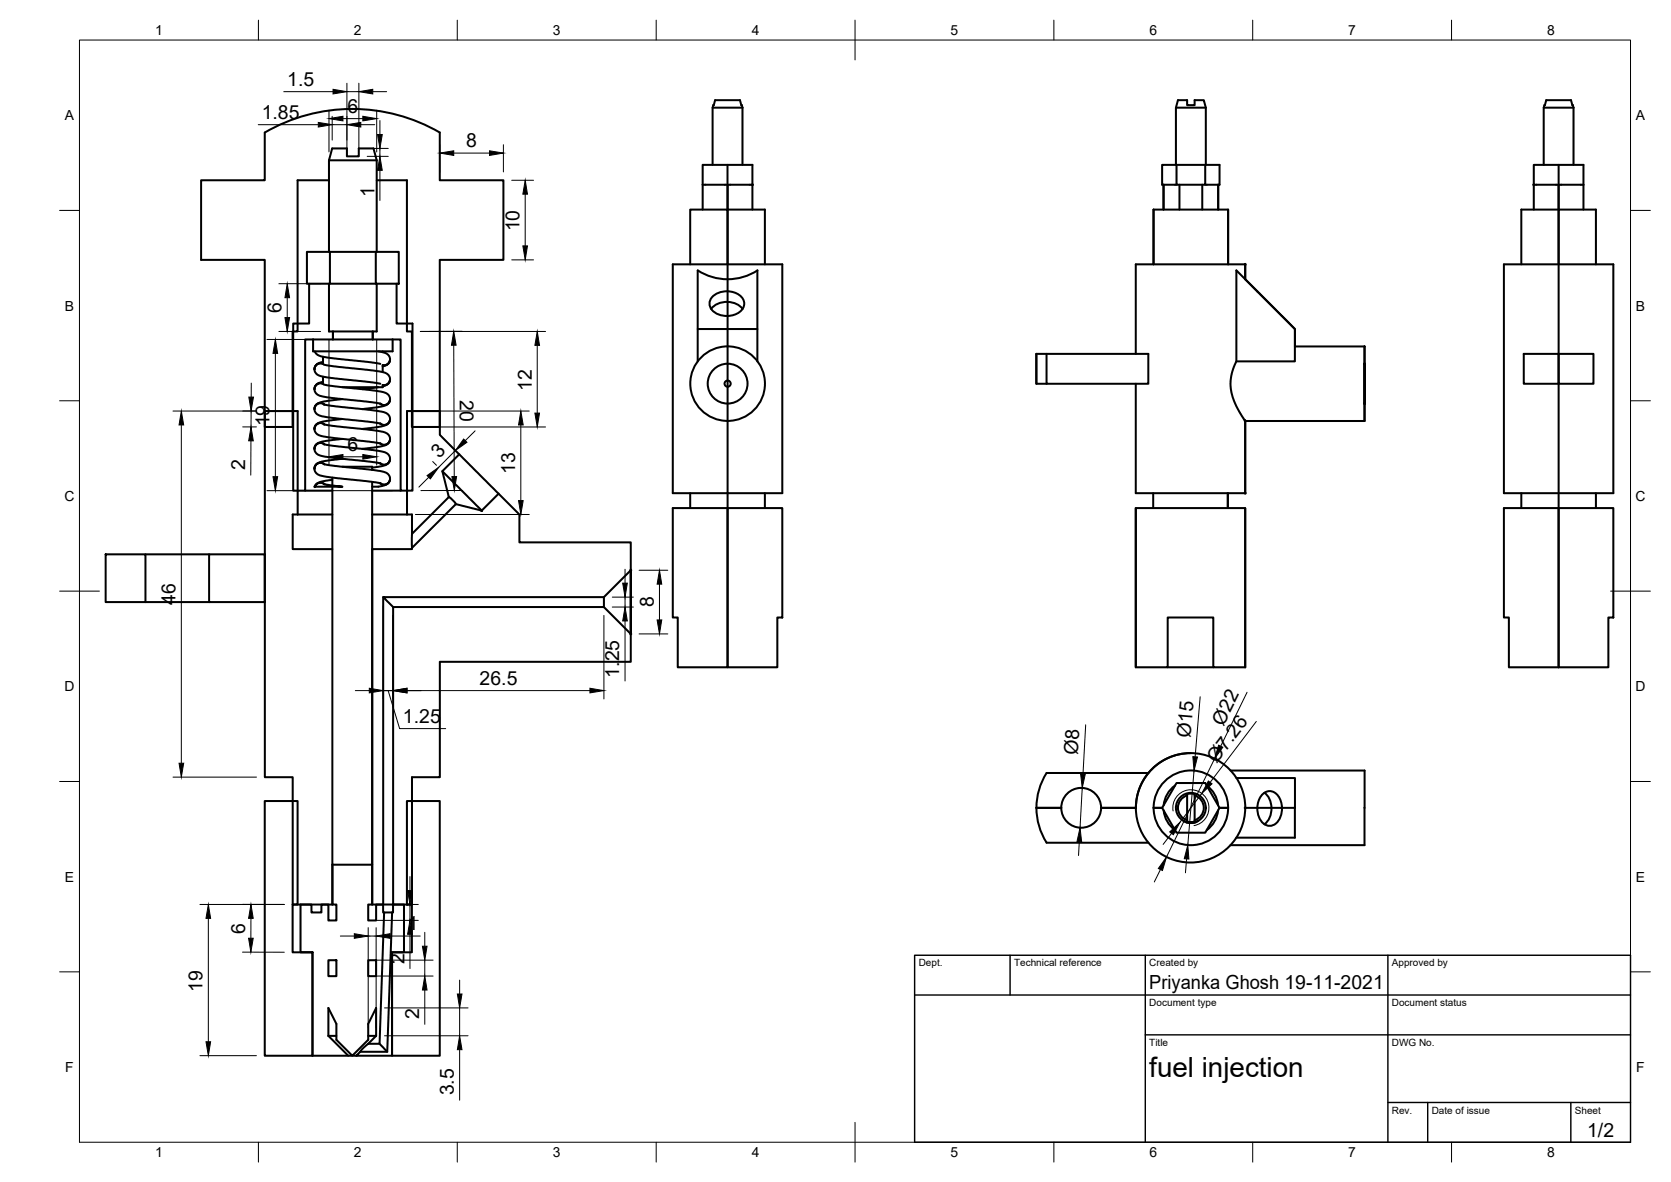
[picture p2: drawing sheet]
<svg xmlns="http://www.w3.org/2000/svg" width="420mm" height="297mm" viewBox="0 0 420 297" stroke-linecap="round" stroke-linejoin="round" font-family="sans-serif">
<!-- layer: Visible -->
<g fill="none" stroke="#000" stroke-width=".51">
<path d="M179.2 27.1h7.5M186.7 27.1l-.6-1.6a.63 .63 0 0 0-.8-.3h-4.7a.66 .66 0 0 0-1 .6l-.4 1.3v14.3M186.7 27.1v14.3M295.7 27.1h7.5M303.2 27.1l-.5-1.9h-2.3v1.2h-1.9v-1.2h-2.3l-.5 1.9v14.3M303.2 27.1v14.3M388.2 27.1h7.4M395.6 27.1l-.5-1.6a.63 .63 0 0 0-.9-.3h-4.6a.66 .66 0 0 0-1 .6l-.4 1.3v14.3M395.6 27.1v14.3M82.7 40.3l.8-3h3.7v2h3v-2h3.7l.8 3M82.7 40.3h12M82.7 45.3h-7.9v38h-1.2v24h-7v-42h-16v-20h16v-12a43.8 43.8 0 0 1 44 0v12h16v20h-16v42h-7v-24h-1.3v-38h-7.6"/>
<path d="M82.7 40.3v23M94.7 40.3v23M176.7 46.4h12.5M176.7 46.4v-5h12.5v11.3M176.7 46.4v6.3M182.9 41.4v11.3h9.4v13.7M182.9 46.4v20M292.6 46.4v6.3M295.8 46.4h-3.6v-5h14.4v5h-3.6M295.8 41.4v5h7.2v-5M296.6 46.4v6.3M302.3 46.4v6.3"/>
<path d="M306.3 46.4v6.3M308.8 52.7v13.7v-13.7h-18.8v13.7M385.7 46.4h12.4M385.7 46.4v-5h12.4v11.3M385.7 46.4v6.3M391.9 46.4v20M391.9 41.4v11.3h-9.4v13.7M77.7 71.3v10h-4v42h3v-38h2M82.7 71.3v12h12v-12M83 63.3h-5.8v8h5.8M94.5 63.3h5.8v8h-5.8zM94.5 63.3h-11.5v8h11.5"/>
<path d="M99.7 71.3v10h4v42h-3v-38h-2M169.2 66.4h27.5v57.5h-27.5zM173.5 66.4v-13.7h9.4v13.7M178.8 77.6a5.3 5.3 0 0 1 7.9 0M179.4 74.3a5.4 5.4 0 0 1 7.4 .8 2.84 2.84 0 0 1-2.2 4 5.1 5.1 0 0 1-5.9-1.7 2.43 2.43 0 0 1 .7-3.1zM182.9 66.4v13M182.9 79.4v7.7M313.1 70.2v-3.8h-27.5v22.5M313.1 66.4v3.8l9.2 9.2M322.3 79.4l3.3 3.3v4.4h17.5M378.1 66.4h27.6v57.5h-27.6zM391.9 66.4v-13.7h9.4v13.7"/>
<path d="M391.9 66.4v22.5M78.7 85.3v3h20v-3M78.7 85.3h20M79.1 97.8l.1 .7 .6 .7 1.5 .5 14.5 1.8M79.1 92.8l.1 .7 .6 .7 1.7 .5 14.1 1.7M79.2 88.3l.7 .9 1.8 .6 13.9 1.6M81.2 94.7v1.7a1.5 1.5 0 0 0-2.1 1.4M81.2 89.6v1.8a1.5 1.5 0 0 0-2.1 1.4M81.2 90.9l-1.1 .4-.6 .4-.3 .5-.1 .6M81.2 96l-1.5 .5-.5 .7-.1 .6M81.4 96.6l3 .5 11.1 1.2 1.6 .5 .9 .9a1.5 1.5 0 0 1-.5 1.8 1.5 1.5 0 0 1-1.9-.1 1.49 1.49 0 0 0 1.6 .3 1.49 1.49 0 0 0 .9-1.4l-.4 1.1-1.1 .6-5.5 .8M81.4 91.6l2.7 .5 9.5 1 3.1 .5 .9 .6 .4 .7v.7l-.6 1-1.2 .2"/>
<path d="M83.7 83.3v2M93.7 83.3v2M95.1 88.3l1.9 .4 .6 .5 .4 .5v.9l-.3 .6-.7 .5-.8 .1M95.1 97.3l-4 .5M96.2 96.8v.5h-10.1M96.2 91.8h.6l.6-.3 .5-.5 .2-.7a1.97 1.97 0 0 1-1.9 1.8M96.2 96.8h.5l.8-.3 .5-.6 .1-.6a2.01 2.01 0 0 1-1.9 1.8M96.2 88.3v.2M96.2 91.8v1.7M175.4 82.7h15l.1-14.8a13.8 13.8 0 0 1-15.1 0v22.9M182.9 87.1v18.7M183 87a9.4 9.4 0 0 0-9.4 9.4 9.4 9.4 0 0 0 9.4 9.4"/>
<path d="M183 87a9.4 9.4 0 0 1 9.3 9.4 9.4 9.4 0 0 1-9.3 9.4M190.4 82.7v8.1M260.6 88.9h28.1v7.5h-25.6v-7.5M260.6 88.9v7.5h2.5M260.6 88.9v7.5M285.6 96.4v27.5h27.5M310.9 90.8h14.7v-8.1l-14.7-14.7v22.8l-1.2 3-.3 2.9 .2 1.9 .7 2.2 1.2 2.5 1.6 2.5v18.1M343.1 87.1v18.7M343.1 87.1v14.3v-10M383.1 88.9h8.8v7.5h-8.8zM391.9 88.9h8.8v7.5h-8.8zM391.9 96.4v31.3"/>
<path d="M79.1 112.8l.1 .6 .5 .6 1.6 .7 11.6 1.3 2.9 .5M79.1 117.8l.1 .7 .6 .7 1.5 .5 14.5 1.8M79.1 107.8l.1 .6 .5 .6 1.6 .7 12.5 1.4 2 .4M79.1 102.8l.1 .6 .5 .6 1.4 .6 14.7 1.9M81.4 111.6l2.7 .5 11.3 1.2 1.8 .6 .8 .8a1.49 1.49 0 0 1-.5 1.8 1.49 1.49 0 0 1-1.9-.1 1.49 1.49 0 0 0 1.6 .3 1.49 1.49 0 0 0 .9-1.4 2.39 2.39 0 0 1-2.7 1.9l-1.8 .3M81.4 116.6l3 .5 11.5 1.3 1.6 .7 .4 .6 .2 .6M81.4 106.6l14.7 1.9 1.2 .5 .7 .7a1.5 1.5 0 0 1-.6 1.8 1.5 1.5 0 0 1-1.8-.1 1.49 1.49 0 0 0 1.6 .3 1.49 1.49 0 0 0 .9-1.4l-.4 1-.9 .6-5.7 .9M81.4 101.6l2.1 .4 12.3 1.4 1.5 .5 .7 .8a1.5 1.5 0 0 1-.5 1.8 1.5 1.5 0 0 1-1.9-.1 1.49 1.49 0 0 0 1.6 .3 1.49 1.49 0 0 0 .9-1.4l-.4 1-1.1 .7-5.5 .8M81.6 111.7a1.49 1.49 0 0 0-1.7-.3 1.49 1.49 0 0 0-.8 1.4M81.6 116.7a1.49 1.49 0 0 0-1.6-.3 1.49 1.49 0 0 0-.9 1.4M81.6 106.7a1.49 1.49 0 0 0-1.7-.3 1.49 1.49 0 0 0-.8 1.4M81.6 101.7a1.49 1.49 0 0 0-1.6-.3 1.49 1.49 0 0 0-.9 1.4"/>
<path d="M86.1 100.3l-5.6 .8-1 .7-.4 1M86.1 105.3l-5.6 .8-1 .7-.4 1M86.1 110.3l-4 .5-1.8 .4-1 .7-.2 .9M86.1 115.3l-5.7 .9-1 .6-.3 1M86.1 117.3h7.5v.8M102.3 103.3h8.3v6l4.9 4.9-4.3 4.2 1.7 6.5-9.3 9.3v-4.9h-1.3zM111.2 118.4l9.9 9.9M115.5 114.2l9.9 9.9M182.9 105.8v21.9M343.1 101.4v4.4M343.1 105.8h-30v18.1M26.6 139.3h10v12h-10z"/>
<path d="M36.6 139.3h16M52.6 139.3h14v12h-14zM66.6 139.3h.1M74.8 129.3h8.8M74.8 129.3h-1.2v8.7h10M74.8 129.3v-26h-8.2v92h7v32h10v-10M76.7 123.3h6.9M83.6 122.3v95h10M83.6 120.6l-3.1 .5-.8 .5-.5 .7 .2-.4a1.48 1.48 0 0 1 2.2-.2l-1-.4a1.44 1.44 0 0 0-1.4 1h6.9l-4.7-.7M83.6 120v2M93.6 129.3h8.7M93.6 123.3h7.1"/>
<path d="M93.6 121.1v96.2M93.6 138h.1M98.1 120.3a1.49 1.49 0 0 1-.9 1.4 1.49 1.49 0 0 1-1.6-.3M98.1 120.3l-.3 .9-.8 .6-1.9 .5h-1.5M103.6 134.2v3.5M112.9 124.9l1.4 1.2 .3 .6M121.1 128.3l-6.5-1.6-11 11v.3h-10v89.3h5.2M121.1 128.3l4.3-4.2 5.2 5.2v7h28v7l-6.8 6.8M169.2 127.7h13.7v40h-12.5v-12.5h-1.2zM173.5 123.9v3.8M182.9 127.7h13.8v27.5h-1.2v12.5h-12.6zM192.3 123.9v3.8"/>
<path d="M285.6 127.7h27.5v40h-8v-12.5h-11.5v12.5h-8zM285.6 127.7v40M290 123.9v3.8M308.7 123.9v3.8M313.1 127.7v40M378.1 127.7h13.8v40h-12.5v-12.5h-1.3zM382.5 123.9v3.8M391.9 127.7h13.8v27.5h-1.3v12.5h-12.5zM401.3 123.9v3.8M36.6 151.3h16M66.6 151.3h.1M96.4 150.1h55.4v2.5h-53z"/>
<path d="M96.4 150.1v77.2M98.8 152.6v74.7h4.8v-32h7v-29h48v-7M151.8 152.6l6.8 6.7M158.6 143.3v16zM293.6 167.7h11.5M288.7 194.3l-25.5-.1a16.3 16.3 0 0 0 0 17.6h25.5M288.7 194.3a13.7 13.7 0 0 0 7.6 22.2 13.7 13.7 0 0 0 16.3-16.9 13.7 13.7 0 0 0-22.4-6.8 13.7 13.7 0 0 0-4.6 10.2M295.5 197.4a6.9 6.9 0 0 0-2.9 5M295.8 196.8h7.2l3.6 6.2-3.6 6.3h-7.2l-3.6-6.3zM296.6 196.8h5.7M298.5 199.6v6.5M298.5 199.9a3.2 3.2 0 0 0-2.3 3.1 3.2 3.2 0 0 0 2.3 3.1"/>
<path d="M299.4 189.3a13.7 13.7 0 0 0-10.7 5M300.4 199.9a3.2 3.2 0 0 1 2.3 3.1 3.2 3.2 0 0 1-2.3 3.1M300.4 199.5h-1.9M300.4 199.6v6.8a2.22 2.22 0 0 1-1.9 0v-.3M303.4 197.4a6.9 6.9 0 0 1 2.9 5M309.4 193.6h33.7v9.4v9.4h-33.7M310.9 195.5h14.7v7.5M317.6 199.5a2.59 2.59 0 0 1 4.2 1.1 5.3 5.3 0 0 1-1.5 6.7 2.85 2.85 0 0 1-3.9-2.3 5.5 5.5 0 0 1 1.2-5.5zM317.9 199.2a5.3 5.3 0 0 1 0 7.9M66.6 201.3h8.2v26h-1.2v12h5v26h-12zM83.6 217.3v10h1v4h-2v-4h-1.8v2h-2.5v-2h-2.7v12h3M93.6 217.3v10h-1v4h2v-4h1.7v2h.3l-1.2 33h-2.8"/>
<path d="M102.3 201.3h8.3v64h-12v-26h5v-12h-1.3zM260.6 203h6.2M276.8 203h8.8M290 203h2.2M292.6 203.7a6.9 6.9 0 0 0 2.9 4.9M297.5 206.3l.3 .1a3 3 0 0 0 2.7 .3l.8-.4M306.3 203.6a6.9 6.9 0 0 1-2.9 5M306.6 203h2.2M313.1 203h12.5M325.6 203v7.5h-14.7M78.6 239.3v26h11M96.6 229.3h2"/>
<path d="M98.8 227.3h2.8v12h-3v26h-9l1-1h6.8l1.2-35h.2zM82.6 241.3h2v4h-2zM92.6 241.3h2v4h-2zM82.6 260.3h2M82.6 260.3v-7l2 4v4l4 4 4-4v-4l2-4v7M82.6 260.3l5 5M92.6 260.3h2M94.6 260.3l-3.6 3.4-.4 .6M95.4 262.3l2 2"/>
<circle cx="183" cy="96.4" r=".77"/>
<circle cx="183" cy="96.4" r="5"/>
<circle cx="271.9" cy="203" r="5"/>
<circle cx="299.4" cy="203" r="3.8"/>
<circle cx="299.4" cy="203" r="9.4"/>
</g>
<g fill="#000" stroke="#000" stroke-width=".25">
<circle cx="189.2" cy="46.4" r=".24"/>
<circle cx="385.7" cy="46.4" r=".24"/>
<circle cx="313.1" cy="66.4" r=".24"/>
<circle cx="343.1" cy="91.4" r=".24"/>
<circle cx="313.1" cy="105.8" r=".24"/>
<circle cx="343.1" cy="101.4" r=".24"/>
<circle cx="79.2" cy="122.3" r=".24"/>
<circle cx="121.1" cy="128.3" r=".24"/>
<circle cx="313.1" cy="123.9" r=".24"/>
<circle cx="158.6" cy="143.3" r=".24"/>
<circle cx="158.6" cy="159.3" r=".24"/>
<circle cx="313.1" cy="203" r=".24"/>
<circle cx="322.3" cy="203" r=".24"/>
<circle cx="98.8" cy="227.3" r=".24"/>
</g>
<g fill="#000">
<circle cx="296.6" cy="196.8" r=".25"/>
<circle cx="302.3" cy="196.8" r=".25"/>
</g>
<!-- layer: Visible Narrow -->
<path d="M295 203.8a4.5 4.5 0 0 1 3.6-5.3 4.5 4.5 0 0 1 5.3 3.7 4.5 4.5 0 0 1-3.7 5.3" fill="none" stroke="#000" stroke-width=".25"/>
<!-- layer: Border -->
<g fill="none" stroke="#000" stroke-width=".25">
<path d="M20 10.1h390v276.9h-390zM65 5.1v5M115 5.1v5M165 5.1v5M215 5.1v10M265 5.1v5M315 5.1v5M365 5.1v5M15 52.9h5M410 52.9h5M15 100.7h5M410 100.7h5"/>
<path d="M15 148.6h10M405 148.6h10M15 196.4h5M410 196.4h5M15 244.2h5M410 244.2h5M65 287v5M115 287v5M165 287v5M215 282.1v9.9M265 287v5M315 287v5"/>
<path d="M365 287v5"/>
</g>
<!-- layer: TitleBlock -->
<path d="M230 240.1h180v46.9h-180zM230 250h180M254 240.1v9.9M288 240.1v46.9M349 240.1v46.9M288 260.1h122M349 277.1h61M359 277.1v9.9M395 277.1v9.9" fill="none" stroke="#000" stroke-width=".36"/>
<!-- layer: Dimensions -->
<g fill="none" stroke="#000" stroke-width=".25">
<path d="M64.9 31.3h15.1M71.4 23h12.3M82.7 27.7v10.5M83.5 29.2v6M83.5 31.3h3.7M86.2 29.8h5M87.2 20.9v16.3M87.2 23h3M90.2 20.9v16.3M90.7 31.3h3.5M92.3 37.3h5.3M92.3 39.3h5.3"/>
<path d="M93.7 23h3.5M94.7 27.7v10.5M95.5 30.3v3.5M95.5 37.3v2M110.6 36.4v6.8M114.1 38.5h9M126.6 36.4v6.8M95.5 42.8v7.6M128.7 45.3h5.5M132.1 48.8v13M70.1 71.3h10.5M72.2 74.8v5"/>
<path d="M128.7 65.3h5.5M63.2 96.3v3.5M67.1 85.3h31.5M69.2 88.8v31M70.1 83.3h10.5M82.7 85.4v31.5M94.7 85.4v31.5M114.1 86.8l.1 33M116.2 83.3h-10.5h31.5M135.1 86.8v17M43.5 103.3h21M45.6 106.8v85"/>
<path d="M61 107.3h3.5M63.1 110.8v8.6M63.1 103.3v4M86.2 114.8h5M104.5 103.3h28.6M105.7 107.3h31.5M107.8 119.9l-2.5 2.5M108.8 116l.9 .9M113 111.7l1 1M114.5 113.2l-4.2 4.3M119.5 108.3l-2.5 2.4M131 106.8v19"/>
<path d="M67.1 123.3h31.5M104.5 129.3h28.6M116.3 123.3h-10.5M96.4 152.2v23.4M98.8 154.7v20.9M151.8 154.7v20.9M153.9 150.1h5.4M153.9 152.6h5.4M157.2 143.1v3.4M157.2 150.1v2.5M157.2 156v15.1M160.7 143.3h7.2"/>
<path d="M160.7 159.3h7.2M165.8 146.8v9M89.3 173.6h3.6M97.6 173.6l2.9 9.5h11.6M98.8 173.6h-2.4h2.4M102.3 173.6h46M301.8 175.1l-1.3 15.1M313.6 174l-6.7 13.5M43.5 195.3h21M270.1 198.3a5 5 0 0 1 6.3 2.7M272.1 198l-.5 10M273 182.1l-.7 12.4"/>
<path d="M300.2 193.7l-1.5 18.7M302.2 199.4l-5.5 7.2M305.4 190.7l-12.1 24.7M315.9 181.3l-11.6 15.3M271.4 211.5l-.2 3.5M291.8 218.5l-1.6 3.1M294.6 209.4l-2.1 2.8M298.4 215.8l-.3 3.5M52.4 230.8v31M61 239.3h10.5M61 227.3h10.5h-21.2M63.1 230.8v5"/>
<path d="M85.6 235.2h3.5M92.6 233.1v25.1M92.6 235.2h2M94.6 233.1v25.1M94.7 227.3h10.5M94.7 231.3h10.5M98.1 235.2h7.6M103.1 220.3v3.5M103.1 227.3v4M103.1 234.8v8.6M106.8 234.3v3.5M94.7 241.3h14.2"/>
<path d="M94.7 245.3h14.2M96.7 253.3h21M106.8 241.3v4M106.8 248.8v8.6M115.6 246.3v3.5M115.6 253.3v7M50.3 265.3h14.2M96.7 260.3h21M115.6 263.8v12.7"/>
</g>
<g fill="#000" stroke="#000" stroke-width=".25">
<path d="M80 30.8l3.5 .5-3.5 .6zM83.7 22.4l3.5 .6-3.5 .6zM82.7 29.8l3.5-.6v1.2zM87.2 31.3l3.5-.5v1.1zM91.2 29.2l3.5 .6-3.5 .6zM90.2 23l3.5-.6v1.2zM94.9 33.8h1.2l-.6 3.5zM110.6 38.5l3.5-.6v1.2zM123.1 37.9l3.5 .6-3.5 .6zM95.5 39.3l.6 3.5h-1.2zM132.1 45.3l.5 3.5h-1.1zM72.2 71.3l.6 3.5h-1.2z"/>
<path d="M71.6 79.8h1.2l-.6 3.5zM131.5 61.8h1.1l-.5 3.5zM62.6 99.8h1.1l-.6 3.5zM69.2 85.3l.6 3.5h-1.2zM114.1 83.3l.6 3.4-1.2 .1zM135.1 83.3l.6 3.5h-1.2zM45.6 103.3l.6 3.5h-1.2zM63.1 107.3l.6 3.5h-1.2zM68.6 119.8h1.2l-.6 3.5zM82.7 114.8l3.5-.6v1.2zM91.2 114.2l3.5 .6-3.5 .6zM107.4 119.5l2.9-2-2.1 2.8z"/>
<path d="M113.6 119.8l1.2-.1-.6 3.6zM116.6 110.3l.8 .9-2.9 2zM131 103.3l.6 3.5h-1.2zM134.5 103.8h1.2l-.6 3.5zM130.4 125.8h1.2l-.6 3.5zM156.6 146.5h1.1l-.5 3.6zM157.2 152.6l.5 3.4h-1.1zM165.8 143.3l.6 3.5h-1.2zM165.2 155.8h1.2l-.6 3.5zM92.9 173l3.5 .6-3.5 .5zM98.8 173.6l3.5-.6v1.1zM148.3 173l3.5 .6-3.5 .5z"/>
<path d="M45 191.8h1.2l-.6 3.5zM271.7 194.5h1.2l-.8 3.5zM299.9 190.1l1.2 .1-.9 3.5zM303.8 196.3l1 .7-2.6 2.4zM306.4 187.3l1.1 .5-2.1 2.9zM271.6 208l.4 3.5h-1.2zM293.3 215.4l-1 3.4-1-.5zM294.1 209.1l2.6-2.5-1.7 3.2zM298.7 212.4l.2 3.5-1.1-.1zM52.4 227.3l.6 3.5h-1.2zM63.1 227.3l.6 3.5h-1.2zM62.5 235.8h1.2l-.6 3.5z"/>
<path d="M89.1 234.6l3.5 .6-3.5 .6zM94.6 235.2l3.5-.6v1.2zM102.5 223.8h1.2l-.6 3.5zM103.1 231.3l.6 3.5h-1.2zM106.2 237.8h1.2l-.6 3.5zM106.8 245.3l.6 3.5h-1.2zM115 249.8h1.2l-.6 3.5zM51.8 261.8h1.2l-.6 3.5zM115.6 260.3l.6 3.5h-1.2z"/>
</g>
<text font-size="7" x="289" y="270.6">fuel injection</text>
<g font-size="4.9">
<text x="72.2" y="21.6">1.5</text>
<text x="65.8" y="29.9">1.85</text>
<text x="87.4" y="28.3">6</text>
<text x="117.2" y="37">8</text>
<text x="94.1" y="49.5" transform="rotate(-90 94.1 49.5)">1</text>
<text x="130.6" y="58.2" transform="rotate(-90 130.6 58.2)">10</text>
<text x="70.8" y="78.6" transform="rotate(-90 70.8 78.6)">6</text>
<text x="115.6" y="100.6" transform="rotate(90 115.6 100.6)">20</text>
<text x="133.7" y="98.2" transform="rotate(-90 133.7 98.2)">12</text>
<text x="67.8" y="107.2" transform="rotate(-90 67.8 107.2)">19</text>
<text x="87.4" y="113.3">6</text>
<text x="61.7" y="118.1" transform="rotate(-90 61.7 118.1)">2</text>
<text x="110.4" y="115.3" transform="rotate(-45 110.4 115.3)">3</text>
<text x="129.5" y="119.2" transform="rotate(-90 129.5 119.2)">13</text>
<text x="44.1" y="151.9" transform="rotate(-90 44.1 151.9)">46</text>
<text x="164.4" y="152.6" transform="rotate(-90 164.4 152.6)">8</text>
<text x="120.6" y="172.1">26.5</text>
<text x="155.7" y="170.3" transform="rotate(-90 155.7 170.3)">1.25</text>
<text x="101.3" y="181.6">1.25</text>
<text x="299.4" y="185.4" transform="rotate(-85 299.4 185.4)">Ø15</text>
<text x="307.6" y="182.6" transform="rotate(-64 307.6 182.6)">Ø22</text>
<text x="271" y="189.7" transform="rotate(-87 271 189.7)">Ø8</text>
<text x="305.9" y="191.9" transform="rotate(-53 305.9 191.9)">Ø7.26</text>
<text x="102.4" y="233.8">1</text>
<text x="61.6" y="234.6" transform="rotate(-90 61.6 234.6)">6</text>
<text x="101.7" y="242.2" transform="rotate(-90 101.7 242.2)">2</text>
<text x="50.9" y="249.2" transform="rotate(-90 50.9 249.2)">19</text>
<text x="289" y="248.5">Priyanka Ghosh 19-11-2021</text>
<text x="105.4" y="256.1" transform="rotate(-90 105.4 256.1)">2</text>
<text x="114.1" y="275.3" transform="rotate(-90 114.1 275.3)">3.5</text>
<text x="399.1" y="285.7">1/2</text>
</g>
<g font-size="3.5">
<text x="39" y="8.8">1</text>
<text x="89" y="8.8">2</text>
<text x="139" y="8.8">3</text>
<text x="189" y="8.8">4</text>
<text x="239" y="8.8">5</text>
<text x="289" y="8.8">6</text>
<text x="339" y="8.8">7</text>
<text x="389" y="8.8">8</text>
<text x="16.3" y="30.2">A</text>
<text x="411.3" y="30.2">A</text>
<text x="16.3" y="78">B</text>
<text x="411.3" y="78">B</text>
<text x="16.2" y="125.9">C</text>
<text x="411.2" y="125.9">C</text>
<text x="16.2" y="173.7">D</text>
<text x="411.2" y="173.7">D</text>
<text x="16.3" y="221.6">E</text>
<text x="411.3" y="221.6">E</text>
<text x="16.4" y="269.4">F</text>
<text x="411.4" y="269.4">F</text>
<text x="39" y="290.8">1</text>
<text x="89" y="290.8">2</text>
<text x="139" y="290.8">3</text>
<text x="189" y="290.8">4</text>
<text x="239" y="290.8">5</text>
<text x="289" y="290.8">6</text>
<text x="339" y="290.8">7</text>
<text x="389" y="290.8">8</text>
</g>
<g font-size="2.5">
<text x="231" y="242.9">Dept.</text>
<text x="255" y="242.9">Technical reference</text>
<text x="289" y="242.9">Created by</text>
<text x="350" y="242.9">Approved by</text>
<text x="289" y="252.8">Document type</text>
<text x="350" y="252.8">Document status</text>
<text x="289" y="262.9">Title</text>
<text x="350" y="262.9">DWG No.</text>
<text x="350" y="279.9">Rev.</text>
<text x="360" y="279.9">Date of issue</text>
<text x="396" y="279.9">Sheet</text>
</g>
</svg>
